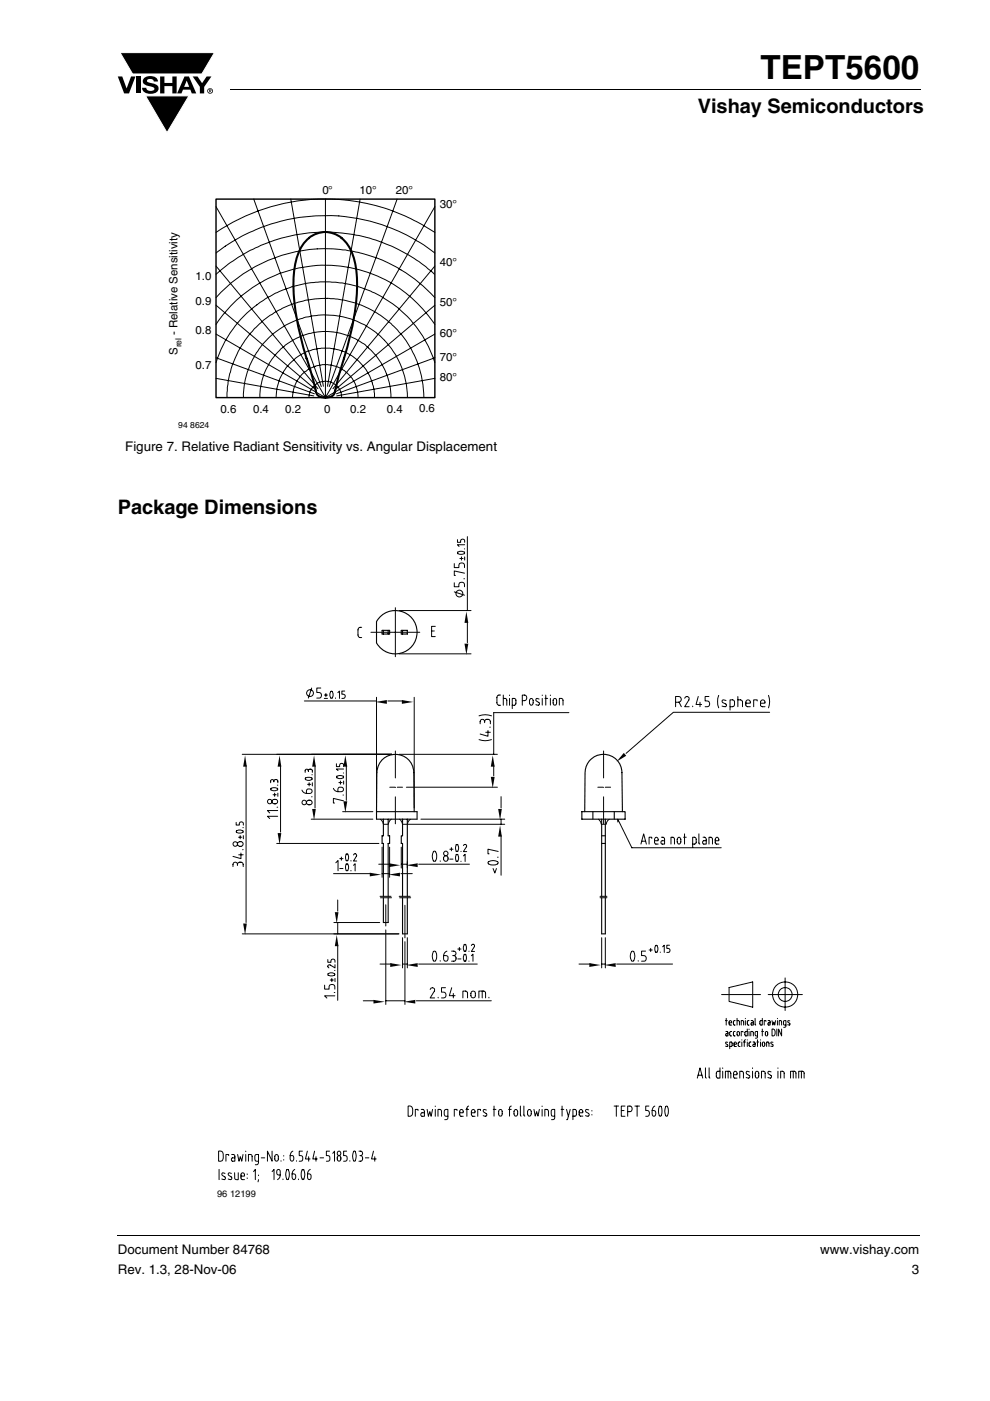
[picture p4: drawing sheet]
<svg xmlns="http://www.w3.org/2000/svg" width="210mm" height="297mm" viewBox="0 0 210 297" stroke-linecap="round" stroke-linejoin="round" font-family="sans-serif">
<g fill="#000">
<path d="M25 16.2h.9l1 2.5 .9-2.5h.9l-1.3 3.6h-1.1zM25.5 11.2h20l-2.7 4.5h-14.7zM28.9 16.2h.9v3.6h-.9zM30.6 16.5a2.1 2.1 0 0 1 2.8 .3l.1 .5h-.9a.79 .79 0 0 0-.7-.6 .79 .79 0 0 0-.7 .4l.2 .3 1 .3a1.08 1.08 0 0 1 1.2 1 1.08 1.08 0 0 1-1.1 1.1 1.73 1.73 0 0 1-2.4-1.2h.9a.96 .96 0 0 0 .8 .7 .96 .96 0 0 0 1-.5 1.68 1.68 0 0 0-1.6-.7 .92 .92 0 0 1-.9-.6 .92 .92 0 0 1 .3-1zM34 16.2h.9v1.4h1.7v-1.4h.9v3.6h-.9v-1.5h-1.7v1.5h-.9zM40.9 16.2h1l1 1.4 .9-1.4h1l-1.5 2.2v1.4h-.9v-1.4zM48.9 18.9l.1 .2zM30.9 20.3h9.2l-4.7 7.8zM24.9 261.9l.1 .2z"/>
<path d="M39.6 17.1l-.5 1.3h1zM39.1 16.2h1l1.5 3.6h-.9l-.3-.8h-1.6l-.3 .8h-.9z"/>
<path d="M44.5 19.1v.1h.2v-.1zM44.3 18.9l.5 .1v.1l-.1 .2 .1 .3-.3-.3-.2 .3zM44.1 19.3a.46 .46 0 0 0 .9 0 .46 .46 0 0 0-.9 0zM44 19.3a.6 .6 0 0 1 1.2 0 .6 .6 0 0 1-1.2 0z"/>
</g>
<path d="M25.5 11.2h20l-2.7 4.5h-14.7zM30.9 20.3h9.2l-4.7 7.8z" fill="none" stroke="#fff" stroke-width=".21"/>
<path d="M49 19h146.3M25 262h170.1" fill="none" stroke="#000" stroke-width=".21"/>
<path d="M35.6 39h61.3v52.2h-61.3z" fill="#fff"/>
<path d="M65.5 50.4a5.4 5.4 0 0 1 6.9 0M65.5 50.5a9.5 9.5 0 0 0-3 6.2 41.4 41.4 0 0 0 1.8 17l1.8 5.9 .9 3.5M72.4 50.5a9.5 9.5 0 0 1 3.1 6.2 41.4 41.4 0 0 1-1.9 17l-1.7 5.9-1 3.7a2.41 2.41 0 0 1-3.8 .2v-.3" fill="none" stroke="#000" stroke-width=".44"/>
<path d="M45.8 42.2h46.4v42.1h-46.4z" fill="none" stroke="#000" stroke-width=".3"/>
<g fill="none" stroke="#000" stroke-width=".21">
<path d="M45.8 49.3a41.6 41.6 0 0 1 46.4 0M45.8 53.6a37.9 37.9 0 0 1 46.4 0M45.8 58.2a33.2 33.2 0 0 1 9.5-6.2 35.5 35.5 0 0 1 14.8-2.8l3.4 .3a31.4 31.4 0 0 1 10.2 3l5.2 3 3.3 2.7M45.8 43.8l23.2 40.5M45.8 56.4l21.6 26M53.8 42.2l14.4 39.8M61.7 42.2l6.9 39.7M69 42.2v42.1M76.4 42.2l-6.9 39.7M84.2 42.2l-14.4 39.8M92.2 43.8l-23.2 40.5M92.2 56.4l-21.6 26"/>
<path d="M45.8 63.1a31.1 31.1 0 0 1 46.4 0M45.8 68.8a27.7 27.7 0 0 1 46.4 0M45.8 76.9a24.6 24.6 0 0 1 22.1-17.1h2.1a24.5 24.5 0 0 1 22.2 17.1M45.8 70.8l23.2 13.5M45.8 75.9l20.9 7.6M45.8 64.7l21.3 18.1M92.2 70.8l-23.2 13.5M92.2 64.7l-21.3 18.1M92.2 75.9l-20.8 7.6M45.8 80.2l20.8 3.7M48.1 84.3a23.6 23.6 0 0 1 1.1-6.6l1.2-3a22.3 22.3 0 0 1 7.9-8.5 20.9 20.9 0 0 1 22.4 .6l1.4 1.1a22.2 22.2 0 0 1 4 4.3 21.6 21.6 0 0 1 3.8 12.1M51.6 84.3a17.4 17.4 0 0 1 10.2-15.9 17.4 17.4 0 0 1 18.6 2.6 19.3 19.3 0 0 1 3.6 4.4 18.3 18.3 0 0 1 2.4 8.9"/>
<path d="M55.1 84.3a13.9 13.9 0 0 1 13.9-14 13.9 13.9 0 0 1 13.9 14M58.5 84.3a10.6 10.6 0 0 1 9.7-10.5h1.7a10.5 10.5 0 0 1 9.5 10.5M62 84.3h.1M62 84.3a7 7 0 0 1 6.4-7h1.1a6.9 6.9 0 0 1 4.1 1.8l.8 .8a6.3 6.3 0 0 1 1.5 4.4M65.5 84.3l.2-1.1 .3-.7a3.5 3.5 0 0 1 3.5-1.6 3.5 3.5 0 0 1 2.9 2.5l.1 .9M92.2 80.2l-20.8 3.7"/>
</g>
<path d="M46 113.7h124.6v140.4h-124.6z" fill="#fff"/>
<g fill="none" stroke="#040503" stroke-width=".21">
<path d="M76.7 133h-.5l-.3 .5 .1 1.3 .2 .3 .5 .1M78.7 134.1h5.2v5.1M83.9 128.8v5.3h5.1M91.5 133.8h.6M92.3 132.8h-.8v2.2h.8M83.9 159.2v5.7M104.7 151.1h16M106.2 147.4h-.5l-.3 .5v1.3l.3 .3h.5M106.8 148.1h.4l.3 .2v1.2M106.8 147.4v2.1M108.1 147.4v.1M108.1 148.1v1.4"/>
<path d="M108.6 149.5h.5l.3-.2v-1l-.3-.2h-.5v2.1M110.8 148.6h.5a.61 .61 0 0 0 .4-.6 .61 .61 0 0 0-.4-.6h-.5v2.1M112.4 148.2l.4-.1a.94 .94 0 0 1 0 1.4h-.2a1.03 1.03 0 0 1-.2-1.3zM114.3 148.2l-.5-.1-.1 .4 .6 .5 .1 .4-.2 .1-.5-.1M115 147.4v.1M115 148.1v1.4M115.6 148.1h.6M115.8 147.4v2.1M116.7 147.4v.1M116.7 148.1v1.4M117.5 148.1h.2l.3 .2 .1 .7-.2 .5h-.4l-.1-.2-.1-.7zM118.6 149.5v-1.4h.5l.3 .2v1.2"/>
<path d="M128 159.2v5.7M82.7 166.9h1.1M83 173.7l-.4 .3-.3 .8h-1l-.2-.7-.4-.4M83.9 166.9h.1M83.9 168.9v5.8M84.3 166.9h1.1M84.7 173.7l.7 1.1 1-.1 .2-.6 .5-.4M126.8 166.9h1.1M126.9 173.7l.7 1.1h1l.2-.7 .4-.4M128 166.9h.1M128 168.9v5.8M128.4 166.9h1.1"/>
<path d="M131 174.3v-.6l3 6h19M135.9 179l.6-2.2 .6 2.2M136.1 178.4h.9M138.2 177.8v-.3h-.5v1.5M138.8 178.3h.8a.49 .49 0 0 0-.1-.6 .49 .49 0 0 0-.5-.1 1.17 1.17 0 0 0 0 1.3l.6 .1M140.3 177.5l.5 .1 .2 .3v1.1h-.5a.36 .36 0 0 1-.3-.4 .36 .36 0 0 1 .3-.3h.5M142.3 179v-1.5h.4l.3 .2 .1 1.3M143.7 177.7l.4-.2a.96 .96 0 0 1 0 1.4h-.2a.98 .98 0 0 1-.2-1.2zM145 177.5h.6M145.2 176.8v2.2M146.9 179h.4l.3-.2v-1.1l-.3-.2h-.4v2.2M148.2 176.8v1.9l.2 .3"/>
<path d="M149.1 177.5l.5 .1 .2 .3v1.1l-.6-.1-.2-.3 .2-.3h.6M150.4 179v-1.5h.4l.3 .2v1.3M151.7 178.3h.8l-.1-.6-.4-.2a1.07 1.07 0 0 0-.1 1.4l.6 .1M80.6 190h2.3M80.7 190.3h2.3M81.8 191.8v4.5M84.7 190h2.3M84.8 190.3h2.3M85.9 191.9v6.9M127.3 190h1.4M127.3 190.3h1.4M127.6 198.8v6.4"/>
<path d="M128.4 198.8v6.4M122.8 204.4h2.4M127.6 204.4h.8M130.8 204.4h11.8M153 210.9h8.3M153.9 216.4h.4M154 218.7l.4 .1v.8h-.5v-.4h.5M154 215.9v1.4M154.6 216.9h.6l-.1-.4h-.4l-.1 .6 .2 .2h.4M154.6 209.4l5.1-1.2v5.3l-5.1-1.2zM155.2 218.7h-.3l-.1 .3v.5l.4 .1M155.9 218.7h-.2l-.1 .3v.5l.3 .1"/>
<path d="M155.9 216.4h-.2l-.1 .3v.5l.3 .1M156.3 216.4l.5 .1v.8M156.3 215.9v1.4M156.4 218.7h.3l.1 .3v.5l-.2 .1-.3-.3zM157.2 217.3v-.9l.5 .1v.8M157.6 218.8v-.1h-.4v.9M158.1 215.9v.1M158.1 216.4v.9M158.5 218.2v1.4h-.4l-.1-.8 .5-.1M158.9 216.4h-.3l-.1 .3v.5l.4 .1M158.9 218.2v.1M158.9 218.7v.9"/>
<path d="M159.2 219.6v-.9l.6 .1v.8M159.3 216.4l.5 .1v.8h-.5v-.4h.5M160.2 215.9v1.3l.1 .1M160.7 219.6l-.5-.1 .1-.8h.4v1.1l-.1 .3h-.4M161.6 218.7h.4M161.7 215.9v1.4h-.4l-.1-.8 .5-.1M161.7 218.2v1.4M162.4 218.8l.2-.1 .2 .1-.1 .8-.3-.1zM162.5 216.6v-.2h-.4v.9M162.9 216.4l.4 .1v.8h-.4v-.4h.4M162.9 210.9h7.3M163.7 218.2a.78 .78 0 0 1 .7 .5 .78 .78 0 0 1-.2 .9h-.5z"/>
<path d="M163.7 216.4l.2 .9 .2-.6 .2 .6 .2-.9M164.8 218.2v1.4M164.9 215.9v.1M164.9 216.4v.9M165.3 217.3v-.9l.4 .1 .1 .8M165.8 218.2v1.4l-.7-1.4v1.4M166.5 207.3v7M166.7 217.3l-.5-.1 .1-.8h.4v1.1l-.1 .3h-.4M167.5 216.5l-.3-.1-.1 .2 .4 .4v.3h-.4M86.6 234.5h.5a1.31 1.31 0 0 1-.1 2.2h-.4zM88.7 235.5v-.3h-.6v1.5M89.3 235.2l.6 .1 .1 .4v1l-.6-.1-.2-.3 .2-.3 .6-.1"/>
<path d="M90.6 235.2l.3 1.5 .3-1 .2 1 .3-1.5M92.3 234.5v.1M92.3 235.2v1.5M92.9 236.7v-1.5h.4l.3 .2v1.3M95 236.7l-.6-.1-.2-.4 .1-.8 .3-.2h.4v1.7l-.2 .4-.5 .1M96.9 235.5v-.3h-.5v1.5M97.5 235.9h.7a.46 .46 0 0 0 0-.5 .46 .46 0 0 0-.5-.1l-.2 .4v.8l.3 .2h.4M98.8 235.2h.6M99.4 234.5l-.4 .5v1.7M100 235.9h.8a.46 .46 0 0 0-.1-.5 .46 .46 0 0 0-.5-.1 1.1 1.1 0 0 0-.1 1.3l.7 .1M101.9 235.5v-.3h-.6v1.5M103.2 235.4l-.5-.2-.2 .3 .1 .3 .6 .4v.3l-.2 .1-.5-.1"/>
<path d="M104.6 235.2h.6M104.8 234.5v2.1M105.9 235.3l.2-.1 .4 .3v.7l-.2 .4h-.4l-.1-.2v-.7zM107.9 235.2h.5M108.4 234.5l-.3 .2v1.9M109.1 235.4l.4-.2a.83 .83 0 0 1-.1 1.4h-.2a1.14 1.14 0 0 1-.1-1.2zM110.4 234.5v1.9l.1 .2M111.1 234.5v1.9l.2 .2M112 235.4l.4-.2a.83 .83 0 0 1-.1 1.4h-.2a1.14 1.14 0 0 1-.1-1.2zM113.3 235.2l.2 1.4 .3-.9 .3 .9 .3-1.4M115 234.5v.1M115 235.2v1.4"/>
<path d="M115.6 236.6v-1.4h.4l.3 .2v1.2M117.7 236.6h-.5l-.3-.2v-1l.3-.2h.5v1.7l-.2 .4-.5 .1M119 235.2h.6M119.2 234.5v2.1M120.2 235.2l.3 1.4M120.9 235.2l-.5 2.2h-.2M121.5 236.6h.6l.1-.2v-1l-.3-.2h-.4v2.2M122.8 235.9h.8l-.1-.5-.4-.2a1.11 1.11 0 0 0-.2 1.3l.7 .1M124.9 235.3h-.6l-.1 .2 .1 .3 .6 .4v.3l-.2 .1-.5-.1M125.5 235.5v.1M125.5 236.3v.1M130.3 234.5h.9"/>
<path d="M130.7 234.5v2.2M131.8 235.5h.6M132.6 234.5h-.8v2.2h.8M133.1 235.7h.5a.61 .61 0 0 0 .5-.6 .61 .61 0 0 0-.5-.6h-.5v2.2M134.7 234.5h.9M135.1 234.5v2.2M137.6 234.5h-.6v1l.3-.1a.67 .67 0 0 1 .4 .6 .67 .67 0 0 1-.3 .7h-.4M138.9 234.5l-.2 .1a1.83 1.83 0 0 0-.2 2 .58 .58 0 0 0 .6-.5 .58 .58 0 0 0-.5-.6h-.3M139.8 234.6l.3-.1a1.94 1.94 0 0 1-.1 2.2l-.2-.2a2.84 2.84 0 0 1 0-1.9zM141.2 234.6l.2-.1a1.76 1.76 0 0 1 0 2.2l-.2-.2a2.39 2.39 0 0 1 0-1.9zM147.9 228.6l.6-2.2 .6 2.2M148.1 228h.8"/>
<path d="M149.6 226.4v1.9l.2 .3M150.4 226.4v1.9l.2 .3M152.7 226.4v2.2h-.4l-.3-.2v-1l.3-.3h.4M153.3 226.4v.1M153.3 227.1v1.5M153.9 228.6v-1.5l.9 .1 .2 .4v1M154.3 221l-.3-.1-.1 .2 .5 .5v.2h-.5M154.4 227.1v1.5M154.8 221.9l.5-.2-.1-.7-.4-.1v1.4M155.6 227.9h.7v-.6l-.5-.2a1.19 1.19 0 0 0-.1 1.4l.6 .1M155.7 221.4h.5l-.1-.4-.4 .1v.5l.2 .3h.3M156.9 228.6v-1.5h.4l.4 .3v1.2"/>
<path d="M157 220.9l-.3 .1-.1 .2v.5l.4 .2M157.3 220.5h.1M157.3 220.9v1M157.7 220.9h.4M158.1 220.5l-.2 .3v1.1M158.5 220.5h.1M158.5 220.9v1M158.9 227.3l-.5-.1-.1 .2 .1 .3 .6 .4v.3l-.2 .2-.5-.2M159.3 220.9l-.3 .1-.1 .2v.5l.4 .2M159.6 226.4v.1M159.6 227.1v1.5M159.7 220.9l.4 .2 .1 .8-.5-.1v-.3l.5-.1"/>
<path d="M160.4 227.2l.2-.1 .3 .3v.9l-.3 .3-.4-.3v-.7zM160.5 220.9h.4M160.7 220.5v1.4M161.3 220.5h.1M161.3 220.9v1M161.5 228.6v-1.5h.5l.3 .2v1.3M161.7 221.1l.3-.2 .2 .2v.5l-.1 .2-.4-.1zM162.6 221.9v-1l.5 .2v.8M163.5 227.3l-.4-.2-.2 .3 .1 .3 .6 .4v.3l-.2 .2-.5-.2M164 221l-.4-.1-.1 .2 .4 .4 .1 .3h-.5M165 226.4v.1M165 227.1v1.5"/>
<path d="M165.6 228.6v-1.5h.4l.3 .2v1.3M167.7 228.6v-1.5h.8l.3 .2v1.3M168.3 227.1v1.5M169.4 228.6v-1.5h.8l.3 .2 .1 1.3M170 227.1v1.5M46.4 244.1h.4a1.41 1.41 0 0 1 .3 2l-.7 .1zM46.5 247.9v2.2M47.7 248.8l-.4-.2-.3 .4 .2 .2 .6 .4v.3l-.2 .2-.6-.1M48.5 245v-.2h-.6v1.4M49.1 248.8l-.5-.2-.2 .4 .1 .2 .6 .4v.3l-.2 .2-.5-.1M49.1 244.8h.5l.2 .4v1h-.6l-.1-.3 .1-.4h.6M49.8 248.6v.4a.81 .81 0 0 0 .3 1.1h.4v-1.5"/>
<path d="M50.4 244.8l.3 1.4 .3-.9 .3 .9 .2-1.4M51.1 249.4h.8a.46 .46 0 0 0-.1-.6 .46 .46 0 0 0-.5-.1l-.2 .4v.8l.3 .2h.5M52.1 244.1v.1M52.1 244.8v1.4M52.4 248.9v.1M52.4 249.7v.2M52.7 246.2v-1.4h.6l.1 .2 .1 1.2M53.8 248.4l.4-.5v2.2M54.8 246.2h-.4l-.3-.3v-.7l.1-.4h.6v1.7l-.1 .4h-.5M54.8 250.1l-.1 .5M54.8 249.1v.2M55.4 245.5h.8"/>
<path d="M57.7 244.1v2.1l-1-2.1v2.1M57.7 248.4l.4-.5v2.2M58.5 244.8h.2l.3 .2v1l-.3 .2-.4-.2v-.7zM59.4 249.1a.62 .62 0 0 1-.7-.4 .62 .62 0 0 1 .4-.8l.3 .3v.2a1.55 1.55 0 0 1-.5 1.7M59.6 246.1v.1M60 250v.1M60.2 245v.1M60.2 245.9v.1M60.8 248l.2-.1a1.76 1.76 0 0 1 0 2.2l-.2-.1a2.39 2.39 0 0 1 0-2zM62.1 244.1l-.2 .1a1.78 1.78 0 0 0-.2 1.9 .61 .61 0 0 0 .6-.4 .61 .61 0 0 0-.2-.7h-.6M62.5 247.9l-.2 .2a1.74 1.74 0 0 0-.2 1.9 .58 .58 0 0 0 .6-.5 .58 .58 0 0 0-.4-.6h-.4M62.9 246.1v.1"/>
<path d="M63.3 250v.1M64.1 244.1h-.6v.9h.4a.65 .65 0 0 1 .3 .6 .65 .65 0 0 1-.4 .6h-.3M64.1 248l.2-.1a1.65 1.65 0 0 1 0 2.2 1.74 1.74 0 0 1-.2-2.1zM65.2 244.1l-.4 1.6h1M65.5 245.3v.9M65.8 247.9l-.2 .2a1.91 1.91 0 0 0-.2 1.9h.4l.2-.8-.3-.3h-.5M66.7 244.1l-.4 1.6h1M67 245.3v.9M67.9 245.5h.7M69.9 244.1h-.7v.9h.4a.65 .65 0 0 1 .4 .6 .65 .65 0 0 1-.4 .6h-.4M70.6 244.5l.4-.4v2.1M71.7 244.1a.43 .43 0 0 1 .6 .5 .43 .43 0 0 1-.7 .2v-.5z"/>
<path d="M71.7 245.1a.53 .53 0 0 1 .6 .5 .53 .53 0 0 1-.6 .5l-.2-.4 .1-.4zM73.5 244.1h-.6v.9h.4a.65 .65 0 0 1 .3 .6 .65 .65 0 0 1-.3 .6h-.4M74.2 246.1v.1M75 244.1l.2-.1a1.76 1.76 0 0 1 0 2.2l-.2-.1a2.31 2.31 0 0 1 0-2zM76.1 244.1h.4a.48 .48 0 0 1 .4 .4 .48 .48 0 0 1-.4 .5M76.3 245h.2M76.5 245a.63 .63 0 0 1 .4 .6 .63 .63 0 0 1-.4 .6h-.4M77.5 245.5h.7M79.2 244.1l-.4 1.6h1M79.5 245.3v.9"/>
<circle cx="166.5" cy="210.9" r="2.67"/>
<circle cx="166.5" cy="210.9" r="1.48"/>
</g>
<g fill="none" stroke="#040503" stroke-width=".24">
<path d="M80.5 130.9a4.6 4.6 0 0 1 6.8 .1 4.6 4.6 0 0 1-.8 6.8 4.6 4.6 0 0 1-6.6-1.5v-4.5zM81 133.6h1.6v.8h-1.6zM81.3 133.6v.8M82.3 133.6v.8M85.1 133.6h1.3v.8h-1.3zM85.4 133.6v.8M79.9 172.1v-8.3a3.9 3.9 0 0 1 4-3.9 3.9 3.9 0 0 1 3.9 3.9l.1 8.3M79.9 172.1h8.6v1.6h-8.6zM81.3 173.7v3.5h-.3v1.6h.3v11.2M82.3 173.7v3.5h.3v1.6h-.3v11.2M85.4 173.7v3.5h-.3v1.6h.3v11.2M86.4 173.7v16.3"/>
<path d="M123.4 172.1h9.2v1.6h-9.2zM124 172.1l.1-8.3a3.9 3.9 0 0 1 3.9-3.9 3.9 3.9 0 0 1 3.9 3.9l.1 8.3M125.7 172.1v1.6M127.6 173.7v16.3M127.6 178.8h.8M127.6 177.2h.8M128.4 173.7v16.3M130.3 172.1v1.6M81.3 190.3v5.3h1v-5.3M85.4 190.3v7.7h1v-7.7M127.6 190.3v7.7h.8v-7.7"/>
</g>
<g fill="#040503">
<path d="M125 204.2l2.4 .4-2.4 .4z"/>
<path d="M128.2 204.6l2.4-.4v.8z"/>
</g>
<g fill="none" stroke="#040503" stroke-width=".21">
<path d="M143.3 148.9h.6a.61 .61 0 0 0 .6-.6 .61 .61 0 0 0-.6-.6h-.6v2.1M144 148.9l.5 .9M145.2 148l.2-.2 .3-.1 .4 .2v.5l-.9 1.4h1M146.9 149.7v.1M148.1 147.7l-.5 1.7h1.2M148.5 148.9v.9M150.4 147.7h-.8v.9l.7 .1 .2 .7-.2 .4h-.7M152.4 147.4a3.8 3.8 0 0 0 0 2.7M154 148.5l-.7-.1-.2 .3 .2 .3 .8 .4v.3a.63 .63 0 0 1-1 0M154.8 149.8h.8a1.01 1.01 0 0 0 0-1.4h-.8v2.1M156.5 148.4h.5l.4 .2 .1 1.2M156.5 147.7v2.1"/>
<path d="M158.2 149.1h.9a.5 .5 0 0 0-.3-.7 .5 .5 0 0 0-.6 .5v.7l.3 .2h.6M160.6 148.6v-.2h-.7v1.4M161.3 149.1h1a.5 .5 0 0 0-.4-.7 .5 .5 0 0 0-.6 .5v.7l.4 .2h.6M163 147.4a3.8 3.8 0 0 1 0 2.7M163.2 151h-20.4l-10 8.7M133.9 201.8l.4-.1a1.8 1.8 0 0 1 0 2.1h-.3a1.74 1.74 0 0 1-.1-2zM135.4 203.7v.1M136.9 201.7h-.8v.9a.65 .65 0 0 1 .9 .3 .65 .65 0 0 1-.4 .9h-.5M137.7 201.4h.6M138 201.1v.7M139 200.5l.2-.1a.98 .98 0 0 1 0 1.5 1.13 1.13 0 0 1-.2-1.4zM140 201.9h.1"/>
<path d="M140.5 200.7l.4-.3v1.5M142 200.4h-.6v.7h.5l.2 .3-.2 .5h-.5"/>
</g>
<path d="M132.3 159.6l.5 .6-2 1.3z" fill="#040503"/>
<path d="M99.1 113.8v15.6M84.7 138.6h15.2M84.7 129.4h15.2M99.1 131.9v4.4" fill="none" stroke="#040503" stroke-width=".21"/>
<g fill="#040503">
<path d="M98.5 136.5h.8l-.4 2.3z"/>
<path d="M98.9 129.7l.4 2.4h-.8z"/>
</g>
<g fill="none" stroke="#040503" stroke-width=".21">
<path d="M96.4 119.5v.8h.9a.68 .68 0 0 1 .1-.7 .68 .68 0 0 1 .6-.2l.5 .2v.7M97 114.4v.6h.7l.1-.5a.51 .51 0 0 1 .7 0l.1 .5M97.1 117.1a1.09 1.09 0 0 1 1.5 .1 1.05 1.05 0 0 1-1.6 0zM97.5 118.4h.7M97.9 118.1v.6M98.5 116.4h.1M98.6 115.5h-1.6l.4 .4M98.6 118.1v.6M96.4 123.6v.8h.9l.1-.7 .6-.2 .5 .2v.7M96.4 125.5l2.1 .7M98.4 122.7h.1M98.5 121.5l-2.1-.4v.9h.2"/>
<path d="M72.7 159.9h10.4M72.7 172.1h6.4M73.5 162.3v7.4"/>
<circle cx="97.4" cy="125.8" r=".73"/>
</g>
<g fill="#040503">
<path d="M72.8 169.9h.9l-.5 2.4z"/>
<path d="M73.2 160.1l.5 2.4h-.9z"/>
</g>
<g fill="none" stroke="#040503" stroke-width=".21">
<path d="M66 159.9h17.1M66 173.7h13.1M66.8 162.3v9M70.7 167.1a1.37 1.37 0 0 0 2.1 .5v-.5a.73 .73 0 0 0-1.1 .1v.7M71.4 161.9v.6h.6l.1-.5a.5 .5 0 0 1 .7 0l.1 .5M71.5 164.6a1.13 1.13 0 0 1 1.4 .1 .97 .97 0 0 1-1.5 0zM71.9 165.9h.6M72.2 165.6v.7M72.7 168.6h.1M72.8 163.9h.1M72.8 169.8l-2.1-.5v1h.3M72.9 163h-1.5l.3 .4"/>
<path d="M72.9 165.6v.7"/>
</g>
<g fill="#040503">
<path d="M66.2 171.5h.8l-.4 2.4z"/>
<path d="M66.6 160.1l.4 2.4h-.8z"/>
</g>
<g fill="none" stroke="#040503" stroke-width=".21">
<path d="M58.7 159.9h24.4M58.7 178.8h21.7M59.5 162.3v14.1M64 167.5a1.37 1.37 0 0 0 2.1 .5 .47 .47 0 0 0-.4-.7l-.6 .1-.1 .8M64.8 164.9a1.2 1.2 0 0 1 1.4 .2 .98 .98 0 0 1-1.5 0zM65.2 166.3h.7M65.3 169.7a.57 .57 0 0 1 .8 0 .57 .57 0 0 1 0 .8 .57 .57 0 0 1-.8 .1l-.3-.4zM65.4 163.4a.34 .34 0 0 0-.3-.3 .34 .34 0 0 0-.4 .3v.4M65.4 163.4a.43 .43 0 0 1 .4-.3 .43 .43 0 0 1 .4 .3v.4M65.4 163.4v.2M65.6 166v.6M66.1 168.9h.1"/>
<path d="M66.1 164.3h.1M66.2 166v.6"/>
<circle cx="64.5" cy="170.1" r=".49"/>
</g>
<g fill="#040503">
<path d="M59.3 160.1l.4 2.4h-.8z"/>
<path d="M58.9 176.6h.8l-.4 2.4z"/>
</g>
<g fill="none" stroke="#040503" stroke-width=".21">
<path d="M51.4 159.9h31.7M52.2 162.3v33.3M57.5 167.1a1.2 1.2 0 0 1 1.4 .2 .98 .98 0 0 1-1.5 0zM57.7 169.7l.5-.2a.51 .51 0 0 1 .7 .5 .51 .51 0 0 1-.7 .4 .47 .47 0 0 1-.5-.7zM57.9 168.5h.7M58.1 165.6a.34 .34 0 0 0-.4-.3 .34 .34 0 0 0-.3 .3v.4M58.1 165.6a.43 .43 0 0 1 .4-.3 .43 .43 0 0 1 .4 .3v.4M58.1 165.6v.2M58.3 168.2v.6M58.8 171.1h.1M58.8 166.5h.1M58.9 173.1h-2.2l.5 .4"/>
<path d="M58.9 171.9h-2.2l.5 .5M58.9 168.2v.6M51.4 198h33.2"/>
<circle cx="57.2" cy="170" r=".48"/>
</g>
<g fill="#040503">
<path d="M52 160.1l.4 2.4h-.8z"/>
<path d="M51.6 195.8h.8l-.4 2.4z"/>
</g>
<g fill="none" stroke="#040503" stroke-width=".21">
<path d="M50.1 174.4v.5h.7v-.5a.51 .51 0 0 1 .8 0v.5M50.2 176.2a1.09 1.09 0 0 1 1.4 .1 1.05 1.05 0 0 1-1.5 0zM50.4 178.7a.56 .56 0 0 1 1-.2 .56 .56 0 0 1-.3 .9 .55 .55 0 0 1-.6-.1 .55 .55 0 0 1-.1-.6zM50.6 177.5h.7M50.9 177.2v.6M51.5 175.5h.1M51.6 177.2v.6M50.4 183.3a.47 .47 0 0 0-.5-.5 .47 .47 0 0 0-.5 .5v.4M50.4 183.3a.63 .63 0 0 1 .6-.5 .63 .63 0 0 1 .6 .5v.4M50.4 183.3v.2M50.6 181.2h1M51.1 180.9v1.1l-1.7-.4"/>
<path d="M51.4 180.1h.2M70.8 195.6h9.7M70.8 198h13.8M71.6 190.8v2.4M71.6 195.6v2.4M71.6 200.4v11.7"/>
<circle cx="49.9" cy="178.9" r=".48"/>
</g>
<g fill="#040503">
<path d="M71 193.4h.8l-.4 2.4z"/>
<path d="M71.4 198.2l.4 2.4h-.8z"/>
</g>
<g fill="none" stroke="#040503" stroke-width=".21">
<path d="M64.6 148.6h15.3M79.9 147.8v23.5M82.3 148.6h3.1M87.9 147.8v23.5M68.9 208.9v.8h.9a.67 .67 0 0 1 .3-.9 .67 .67 0 0 1 .9 .4v.5M69.5 203.5v.5h.7l.1-.5 .4-.2 .3 .2 .1 .5M69.6 206.4a1.08 1.08 0 0 1 1.5 .2 1.05 1.05 0 0 1-1.6 0zM70 207.8h.7M70.4 207.4v.7M70.9 210.4h.1M71 205.8h.1M71 211.1h-2.1l.4 .5"/>
<path d="M71.1 204.5v.7l-1.1-.6a.34 .34 0 0 0-.5 .3l.3 .3M71.1 207.4v.7"/>
</g>
<g fill="#040503">
<path d="M85.2 148.4l2.4 .4-2.4 .4z"/>
<path d="M79.7 148.8l2.4-.4v.8z"/>
</g>
<g fill="none" stroke="#040503" stroke-width=".21">
<path d="M66.1 145.9l-.7 2.1M68 145.9h-.8v.9l.7 .1 .2 .2 .1 .4-.3 .5h-.7M68.8 148.1h.7M68.8 147.4h.7M69.1 147v.7M70.1 146.6l.2-.1a1.01 1.01 0 0 1 0 1.6 1.09 1.09 0 0 1-.2-1.5zM71.2 148v.1M71.7 146.9l.3-.4v1.6M73.1 146.5h-.6v.7a.5 .5 0 0 1 .7 .5l-.1 .3-.6 .1M84.7 159.9h20.8M104.7 151.1v8.8M86.2 166.9h19.3"/>
<path d="M104.7 162.3v2.2"/>
<circle cx="65.8" cy="146.9" r=".72"/>
</g>
<g fill="#040503">
<path d="M104.1 164.7h.8l-.4 2.4z"/>
<path d="M104.5 160.1l.4 2.4h-.8z"/>
</g>
<g fill="none" stroke="#040503" stroke-width=".21">
<path d="M101.6 156.8a3.8 3.8 0 0 0 2.6 0M101.6 151.8a3.8 3.8 0 0 1 2.6 0M102.8 153a.47 .47 0 0 0-.5-.5 .47 .47 0 0 0-.5 .5v.5M102.8 153a.62 .62 0 0 1 .6-.5 .62 .62 0 0 1 .6 .5v.5M102.8 153v.2M103 155.3h1M103.5 154.9v1.2l-1.7-.5M103.9 154.2h.1M86.5 174.8h20.6M89.3 173.7h17.8M106.3 168.9v2.4M106.3 173.7v1.1"/>
<path d="M106.3 177.2v8.4"/>
</g>
<g fill="#040503">
<path d="M105.7 171.5h.7l-.3 2.4z"/>
<path d="M106.1 175l.3 2.4h-.7z"/>
</g>
<path d="M85.1 179.6v4.4M80.3 183.2h2.4M85.1 183.2h1.3M86.4 182.7v1.3M88.8 183.2h10.8M103.5 182.8a1.61 1.61 0 0 1 2.2 .1 1.48 1.48 0 0 1-2.2 0zM104.6 184.1l.4 1 .3-1M105.5 181.7h.2M105.7 180.5l-2.2-.5v1h.2" fill="none" stroke="#040503" stroke-width=".21"/>
<g fill="#040503">
<path d="M82.5 183l2.4 .4-2.4 .4z"/>
<path d="M86.2 183.4l2.4-.4v.8z"/>
</g>
<g fill="none" stroke="#040503" stroke-width=".21">
<path d="M81 179.6v6.4M82.6 179.6v6.4M95.7 179.7v.7M96.8 179.1l.1-.1a.98 .98 0 0 1 0 1.6 1.2 1.2 0 0 1-.1-1.5zM98.3 179.3l.4-.3a.34 .34 0 0 1 .2 .5l-.6 1.1h.7M70.7 185.2h7.9M81 185.2h1.6M85 185.2h2.4M91.9 180.6l.3-.1a1.48 1.48 0 0 1 0 2.1h-.2a1.83 1.83 0 0 1-.1-2zM93.4 182.5v.1M94.2 181.7a.52 .52 0 0 1 .7 0 .52 .52 0 0 1 0 .7 .52 .52 0 0 1-.7 0zM95.4 180h.7"/>
<path d="M95.4 182.1h.7M96.8 181.2l.1-.1a.98 .98 0 0 1 0 1.6 1.16 1.16 0 0 1-.1-1.5zM97.8 180.5v.1M97.8 182.6v.1M98.3 181.5l.4-.4v1.6"/>
<circle cx="94.5" cy="180.9" r=".48"/>
</g>
<g fill="#040503">
<path d="M82.4 185.4l2.4-.4v.8z"/>
<path d="M78.4 185l2.4 .4-2.4 .4z"/>
</g>
<g fill="none" stroke="#040503" stroke-width=".21">
<path d="M71.2 182.9l.5-.4v2.1M72.1 182h.6M72.1 184.1h.6M72.4 181.7v.7M73.4 181.1l.2-.1a1.01 1.01 0 0 1 0 1.6 1.2 1.2 0 0 1-.2-1.5zM73.4 183.2l.2-.1a.97 .97 0 0 1 0 1.6 1.2 1.2 0 0 1-.2-1.5zM74.4 182.5v.1M74.4 184.6v.1M75 181.3l.3-.3 .4 .4-.7 1.2h.7M75 183.5l.3-.4v1.6M85.4 198.8v6.4M86.4 198.8v6.4"/>
<path d="M80.6 204.4h2.4M85.4 204.4h1M88.8 204.4h12.4"/>
</g>
<g fill="#040503">
<path d="M82.8 204.2l2.4 .4-2.4 .4z"/>
<path d="M86.2 204.6l2.4-.4v.8z"/>
</g>
<g fill="none" stroke="#040503" stroke-width=".21">
<path d="M81.8 197.2v15.8M85.9 199.7v13.3M77 212.2h2.4M81.8 212.2h4.1M88.3 212.2h15.9M91.9 201.8l.4-.1a1.8 1.8 0 0 1 0 2.1h-.3a1.93 1.93 0 0 1-.1-2zM93.4 203.7v.1M94.8 201.7a1.37 1.37 0 0 0-.5 2.1 .47 .47 0 0 0 .7-.5l-.1-.6-.8-.1M95.8 201.7h.5a.47 .47 0 0 1 .4 .4 .47 .47 0 0 1-.4 .5M96 202.6h.3M96.3 202.6a.6 .6 0 0 1 .4 .6 .6 .6 0 0 1-.4 .6h-.5M97.1 201.2h.7"/>
<path d="M97.1 203.3h.7M97.4 200.9v.7M98.5 200.3l.1-.1a1.05 1.05 0 0 1 0 1.5 1.03 1.03 0 0 1-.1-1.4zM98.5 202.4l.1-.1a1.05 1.05 0 0 1 0 1.5 1.03 1.03 0 0 1-.1-1.4zM99.5 201.7h.1M99.5 203.8h.1M100 200.5l.3-.3a.34 .34 0 0 1 .3 .5l-.6 1h.7M100 202.6l.3-.3v1.5"/>
</g>
<g fill="#040503">
<path d="M79.2 212l2.4 .4-2.4 .4z"/>
<path d="M85.7 212.4l2.4-.4v.8z"/>
</g>
<path d="M91.2 209.8l.2-.3 .3-.1 .5 .2-.1 .6-.9 1.4h1M92.9 211.4v.2M94.5 209.4h-.9v1h.8l.2 .7-.2 .4-.8 .1M95.8 209.4l-.5 1.7h1.2M96.1 210.6v1M98.2 211.6v-1.5h.5l.4 .3 .1 1.2M99.9 210.4a.47 .47 0 0 1 .6-.3 .47 .47 0 0 1 .3 .5v.5a.47 .47 0 0 1-.5 .5 .47 .47 0 0 1-.4-.5zM101.6 211.6v-1.5h1l.4 .3v1.2M102.3 210.1v1.5M103.7 211.4v.2" fill="none" stroke="#040503" stroke-width=".21"/>
<text font-size="7" x="161.3" y="16.7">TEPT5600</text>
<g font-size="4.2">
<text x="148" y="24">Vishay Semiconductors</text>
<text x="25" y="108.9">Package Dimensions</text>
</g>
<g font-size="2.8">
<text x="26.6" y="95.7">Figure 7. Relative Radiant Sensitivity vs. Angular Displacement</text>
<text x="25" y="265.9">Document Number 84768</text>
<text x="174" y="265.9">www.vishay.com</text>
<text x="25" y="270.1">Rev. 1.3, 28-Nov-06</text>
<text x="193.4" y="270.1">3</text>
</g>
<g font-size="2.4">
<text x="68.4" y="41">0°</text>
<text x="76.2" y="41">10°</text>
<text x="83.9" y="41">20°</text>
<text x="93.3" y="44">30°</text>
<text x="41.5" y="59.3">1.0</text>
<text x="93.3" y="56.5">40°</text>
<text x="41.5" y="64.7">0.9</text>
<text x="93.3" y="64.9">50°</text>
<text x="37.7" y="71.1" transform="rotate(-90 37.7 71.1)">- Relative Sensitivity</text>
<text x="41.5" y="70.8">0.8</text>
<text x="93.3" y="71.4">60°</text>
<text x="37.7" y="75.3" transform="rotate(-90 37.7 75.3)">S</text>
<text x="93.3" y="76.6">70°</text>
<text x="41.5" y="78.2">0.7</text>
<text x="93.3" y="80.9">80°</text>
<text x="46.8" y="87.5">0.6</text>
<text x="53.7" y="87.5">0.4</text>
<text x="60.5" y="87.5">0.2</text>
<text x="68.7" y="87.5">0</text>
<text x="74.3" y="87.5">0.2</text>
<text x="82" y="87.5">0.4</text>
<text x="88.9" y="87.3">0.6</text>
</g>
<text font-size="2" fill="#040503" x="46" y="253.7">96 12199</text>
<g font-size="1.8">
<text x="38.5" y="73.7" transform="rotate(-90 38.5 73.7)">rel</text>
<text x="37.8" y="90.8">94 8624</text>
</g>
</svg>
